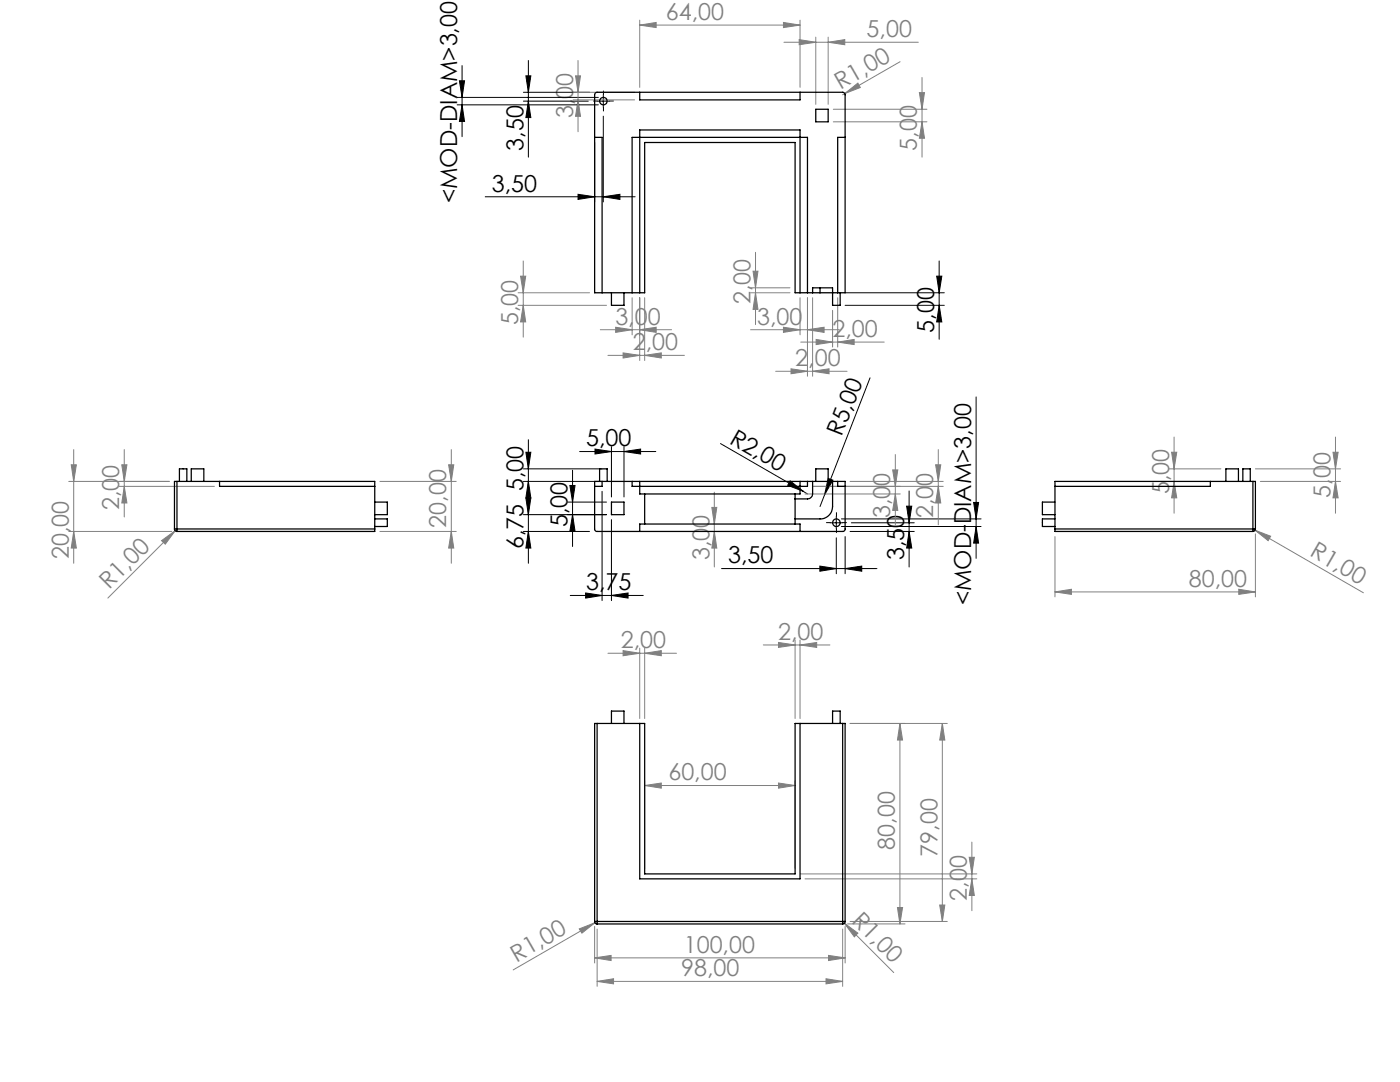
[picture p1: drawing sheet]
<svg xmlns="http://www.w3.org/2000/svg" width="279mm" height="216mm" viewBox="0 0 279 216" stroke-linecap="round" stroke-linejoin="round" font-family="sans-serif">
<g fill="none" stroke="#000" stroke-width=".2">
<path d="M91.2 19.4h28.2M91.7 16.1h1l-.5 3.3zM92.2 13.1v14.2M104.5 18.4h13.2M105 15.1h.9l-.5 3.3zM105.4 12.1v19.3M120.4 18.9v2.5M91.2 20.9h28.2M92.2 20.9l.5 3.3h-1zM96.8 39.3h30M104.5 20.2h12.9M105.4 20.2l.5 3.3h-.9z"/>
<path d="M115.4 38.8l3.3 .5-3.3 .5zM118.7 28.4v11.9M119.2 20.2h2.5M120.4 39.3l3.3-.5v1zM120.4 23.2v17.1M168.7 58.4h19.8M186.9 55.1h1.1l-.6 3.3zM187.4 52.1v15.6M168.7 60.9h19.8M173.6 75.4l-9 23.3M187.4 60.9l.6 3.3h-1.1zM194.8 79.2v32.2"/>
<path d="M104.5 96.1h15.7M104.5 93.6h15.7M105 99.4h.9l-.5 3.3zM105 90.2h.9l-.5 3.4zM105.4 87.7v24.7M105.4 96.1l.5 3.2h-.9zM113.7 96.9h1.1l-.5 3.3zM114.3 93.8v15.2M115.7 90.1h15.2M118.7 89.6l3.3 .5-3.3 .5zM120.2 98v21.8M122 89.1v10.1"/>
<path d="M124.5 90.1l3.3-.5v1zM124.5 89.1v10.1M143.8 88.5l16.5 9.5M157.7 96l2.6 2-3.1-1.2zM160.3 98l.8 .6M164.6 98.7l-.9 2.4M165.3 95.5l.9 .3-1.6 2.9zM181.4 98v15.1M104.5 106h13.2M104.5 102.7h16.5M105.4 106l.5 3.4h-.9zM113.2 100.2h7.8"/>
<path d="M113.8 118.8h14.6M114.3 102.7l.5 3.3h-1.1zM116.9 118.3l3.3 .5-3.3 .5zM122 118.8l3.3-.5v1zM122 103.7v16.1M144 113.5h31M163.6 113l3.3 .5-3.3 .5zM165.7 104.3h2.5M166.9 103v2.6M166.9 107.3v7.2M167.9 105.1h27.9M167.9 103.5h27.9"/>
<path d="M168.7 113.5l3.3-.5v1zM168.7 107.1v7.4M169.7 106h12.8M169.9 104.3h12.6M180.9 101h1.1l-.6 3.3zM181.4 106l.6 3.4h-1.1zM194.3 100.3h1l-.5 3.2zM194.8 105.1l.5 3.3h-1z"/>
</g>
<g fill="none" stroke="#808080" stroke-width=".2">
<path d="M114.4 18.4h12.2M114.4 19.9h12.2M114.9 15.1h1l-.5 3.3zM115.4 19.9l.5 3.3h-1zM115.4 12.1v14.2M127.7 5l3.3-.5v1zM127.7 4v13.4M127.7 5h32M156.4 4.5l3.3 .5-3.3 .5zM156.5 8.4h26.8M159.5 7.9l3.3 .5-3.3 .5zM159.7 4v13.4"/>
<path d="M162.8 7.4v13.4M165.3 8.4l3.3-.5v1zM165.3 7.4v13.4M168.6 18.7l2.6-2.1 .5 .9zM168.6 18.7l-.4 .2M179.6 12.3l-11 6.4M183.5 18.5h1l-.5 3.3zM184 15.5v15.9M166.3 24.3h18.7M166.3 21.8h18.7M184 24.3l.5 3.3h-1zM103.4 58.4h14.3"/>
<path d="M103.9 55.1h1l-.5 3.3zM104.4 52.1v15.2M126.2 59.4v7.4M127.7 59.4v12.5M128.7 59.4v12.5M149.8 58.4h7.9M149.8 57.4h7.9M150.3 54.1h1l-.5 3.3zM150.8 58.4l.5 3.3h-1zM150.8 50.3v14.5M159.7 59.4v7.4M161.1 59.4v15.7"/>
<path d="M162.2 59.4v15.7M167.2 59.4v9.9M103.4 60.9h17.6M104.4 60.9l.5 3.3h-1zM119.8 65.8h14.2M121.3 70.9h15.3M122.9 65.3l3.3 .5-3.3 .5zM124.4 70.4l3.3 .5-3.3 .5zM127.7 65.8l3.3-.5v1zM128.7 70.9l3.3-.5v1zM149.8 65.8h17.7M154.8 74.1h14.3"/>
<path d="M156.4 65.3l3.3 .5-3.3 .5zM157.9 73.6l3.2 .5-3.2 .5zM159.8 68.3h16.7M161.1 65.8l3.4-.5v1zM162.2 74.1l3.3-.5v1zM162.9 67.7l3.3 .6-3.3 .5zM166.2 61.9v7.4M167.2 68.3l3.3-.6v1.1zM13.7 96.1h20.1M14.2 92.7h1l-.5 3.4zM14.7 89.7v22.7M23.8 97h19"/>
<path d="M24.3 92.7h1l-.5 3.4zM24.8 97l.5 3.4h-1zM24.8 89.7v13.5M75.8 96.1h15.3M89.5 92.7h1.1l-.5 3.4zM90.1 89.7v22.7M142.6 98.2v14.9M160.7 98.6h19M162.2 97h26M169.7 96.1h18.5M178.2 93.8h1l-.5 3.2zM178.7 98.6l.5 3.2h-1z"/>
<path d="M178.7 90.7v14M186.7 92.7h1l-.4 3.4zM187.3 97l.4 3.4h-1zM187.3 89.7v15M233.3 93.6h10.4M233.8 90.2h1l-.5 3.4zM234.3 96.1l.5 3.2h-1zM234.3 87.2v15.2M250.5 93.6h17M251.5 96.1h16M266 90.2h1.1l-.6 3.4zM266.5 96.1l.6 3.2h-1.1z"/>
<path d="M266.5 87.2v15.2M13.7 106h20.6M14.7 106l.5 3.4h-1zM32.2 107.9l2.8-2-2 2.7zM35.3 105.6l-13.8 13.7M75.8 106h15.3M90.1 106l.5 3.4h-1.1zM142.1 101.2h1l-.5 3.4zM142.6 106l.5 3.4h-1zM210.5 118.1l3.3-.5v1zM210.5 107.1v12M210.5 118.1h40"/>
<path d="M247.2 117.6l3.3 .5-3.3 .5zM250 105.6l.5 .2M250.5 105.8l3.1 1.2-.5 .9zM250.5 105.8l21.6 12.5M250.5 106.5v12.6M121.3 130.4h13.7M124.4 129.8l3.3 .6-3.3 .4zM127.7 129.3v14.1M128.7 130.4l3.3-.6v1zM128.7 129.3v14.1M152.3 128.7h13.3M155.4 128.2l3.3 .5-3.3 .5z"/>
<path d="M158.7 127.7v15.7M159.7 128.7l3.3-.5v1zM159.7 127.7v15.7M128.7 156.7l3.3-.5v1.1zM128.7 155.8v17.6M128.7 156.7h30M155.4 156.2l3.3 .5-3.3 .6zM158.7 155.8v17.6M169.7 144.4h19.4M179.6 144.4l.5 3.3h-1zM179.6 144.4v40M188.1 144.4l.5 3.3h-1.1z"/>
<path d="M188.1 144.4v39.5M159.7 174.4h35.2M160.7 175.4h34.2M193.4 171.1h1.1l-.5 3.3zM194 175.4l.5 3.3h-1.1zM194 168v13.7M115.6 185.3l3.1-1.2-2.6 2.1zM118.7 191.1l3.3-.5v1.1zM118.7 184.9v7.3M118.7 191.1h50M118.7 184.1l-16.3 9.4M119.2 195.8l3.2-.5v1z"/>
<path d="M119.2 185.4v11.4M119.2 195.8h49M119.2 183.9l-.5 .2M164.9 195.3l3.3 .5-3.3 .5zM165.3 190.6l3.4 .5-3.4 .6zM168.2 185.4v11.4M168.2 183.9l.3 .3M168.5 184.2l2.7 2-.7 .7zM168.5 184.2l9.9 9.9M168.7 184.9v7.3M169.2 184.4h11.4M169.7 183.9h19.4"/>
<path d="M179.1 181.1h1l-.5 3.3zM187.5 180.6h1.1l-.5 3.3z"/>
</g>
<path d="M120.4 18.9v-.7M119.2 20.2h-.8M120.4 21.4v.8M121.7 20.2h.7M165.7 104.3h-.8M166.9 103v-.7M166.9 105.5v.8M168.2 104.3h.7" fill="none" stroke="#000" stroke-width=".2" stroke-dasharray="15.2 1.3 1.3 1.3"/>
<g fill="#000">
<path d="M157.7 96l2.6 2-3.1-1.2zM165.3 95.5l.9 .3-1.6 2.9z"/>
<path d="M122 118.8l3.3-.5v1zM116.9 118.3l3.3 .5-3.3 .5zM120.4 39.3l3.3-.5v1zM115.4 38.8l3.3 .5-3.3 .5z"/>
<path d="M163.6 113l3.3 .5-3.3 .5zM168.7 113.5l3.3-.5v1zM118.7 89.6l3.3 .5-3.3 .5zM124.5 90.1l3.3-.5v1z"/>
<path d="M180.9 101h1.1l-.6 3.3zM181.4 106l.6 3.4h-1.1zM113.7 96.9h1.1l-.5 3.3zM114.3 102.7l.5 3.3h-1.1zM105 99.4h.9l-.5 3.3zM105.4 106l.5 3.4h-.9zM186.9 55.1h1.1l-.6 3.3zM187.4 60.9l.6 3.3h-1.1z"/>
<path d="M194.8 105.1l.5 3.3h-1zM194.3 100.3h1l-.5 3.2zM105.4 96.1l.5 3.2h-.9zM105 90.2h.9l-.5 3.4zM92.2 20.9l.5 3.3h-1zM91.7 16.1h1l-.5 3.3zM105.4 20.2l.5 3.3h-.9zM105 15.1h.9l-.5 3.3z"/>
</g>
<g fill="#808080">
<path d="M115.6 185.3l3.1-1.2-2.6 2.1z"/>
<path d="M168.6 18.7l2.6-2.1 .5 .9z"/>
<path d="M32.2 107.9l2.8-2-2 2.7z"/>
<path d="M168.5 184.2l2.7 2-.7 .7z"/>
<path d="M250.5 105.8l3.1 1.2-.5 .9z"/>
<path d="M165.3 8.4l3.3-.5v1zM159.5 7.9l3.3 .5-3.3 .5zM167.2 68.3l3.3-.6v1.1zM162.9 67.7l3.3 .6-3.3 .5zM164.9 195.3l3.3 .5-3.3 .5zM119.2 195.8l3.2-.5v1zM155.4 156.2l3.3 .5-3.3 .6zM128.7 156.7l3.3-.5v1.1z"/>
<path d="M127.7 5l3.3-.5v1zM156.4 4.5l3.3 .5-3.3 .5zM118.7 191.1l3.3-.5v1.1zM165.3 190.6l3.4 .5-3.4 .6z"/>
<path d="M157.9 73.6l3.2 .5-3.2 .5zM162.2 74.1l3.3-.5v1z"/>
<path d="M124.4 129.8l3.3 .6-3.3 .4zM128.7 130.4l3.3-.6v1z"/>
<path d="M155.4 128.2l3.3 .5-3.3 .5zM159.7 128.7l3.3-.5v1z"/>
<path d="M161.1 65.8l3.4-.5v1zM156.4 65.3l3.3 .5-3.3 .5z"/>
<path d="M142.6 106l.5 3.4h-1zM142.1 101.2h1l-.5 3.4zM178.7 98.6l.5 3.2h-1zM178.2 93.8h1l-.5 3.2zM104.4 60.9l.5 3.3h-1zM103.9 55.1h1l-.5 3.3zM184 24.3l.5 3.3h-1zM183.5 18.5h1l-.5 3.3zM179.1 181.1h1l-.5 3.3zM179.6 144.4l.5 3.3h-1zM14.7 106l.5 3.4h-1zM14.2 92.7h1l-.5 3.4zM266.5 96.1l.6 3.2h-1.1zM266 90.2h1.1l-.6 3.4z"/>
<path d="M90.1 106l.5 3.4h-1.1zM89.5 92.7h1.1l-.5 3.4z"/>
<path d="M114.9 15.1h1l-.5 3.3zM115.4 19.9l.5 3.3h-1z"/>
<path d="M150.3 54.1h1l-.5 3.3zM150.8 58.4l.5 3.3h-1z"/>
<path d="M186.7 92.7h1l-.4 3.4zM187.3 97l.4 3.4h-1zM193.4 171.1h1.1l-.5 3.3zM194 175.4l.5 3.3h-1.1zM188.1 144.4l.5 3.3h-1.1zM187.5 180.6h1.1l-.5 3.3zM24.3 92.7h1l-.5 3.4zM24.8 97l.5 3.4h-1zM233.8 90.2h1l-.5 3.4zM234.3 96.1l.5 3.2h-1z"/>
<path d="M210.5 118.1l3.3-.5v1zM247.2 117.6l3.3 .5-3.3 .5z"/>
<path d="M122.9 65.3l3.3 .5-3.3 .5zM127.7 65.8l3.3-.5v1zM124.4 70.4l3.3 .5-3.3 .5zM128.7 70.9l3.3-.5v1z"/>
</g>
<g fill="none" stroke="#000" stroke-width=".25">
<path d="M118.8 18.6l.3-.2h49.2l.2 .2 .2 .2v39.6h-10v-30h-30v30h-10v-39.6zM127.7 18.4v1.5h32v-1.5M118.7 27.4h1.5v31M162.8 21.8h2.5v2.5h-2.5zM168.7 27.4h-1.5v31M122 58.4v2.5h2.5v-2.5M126.2 58.4v-31h34.9v31M127.7 58.4v-32.5h32v32.5M162.2 58.4v-1h4v3.5h1.5v-2.5M163.7 57.4v1M35.3 96.1h-.5v9.5M35.3 96.1h39.5v9.5"/>
<path d="M35.3 96.1v9.5M35.8 96.1v-2.5h1.5v2.5M38.2 96.1v-2.5h2.5v2.5M43.8 96.1v.9h31M118.7 96.1h50v9.6l-.4 .3h-49.2l-.4-.3zM119.7 96.1v-2.5h1.5v2.5M120.2 96.1v.9h-1.5M126.2 96.1v.9h34.9v-.9M127.7 96.1v2.5h32v-2.5M128.7 98.6v6M158.7 98.6v6M162.2 96.1v2.5a1.02 1.02 0 0 1-1.1 1h-2.4"/>
<path d="M162.8 96.1v-2.5h2.5v2.5M166.2 96.1v5a2.46 2.46 0 0 1-2.5 2.4h-5M167.2 96.1v.9h1.5M241.5 96.1v.9h-31M244.7 96.1v-2.5h2.5v2.5M248 96.1v-2.5h1.5v2.5M250 96.1h.5v9.5M250 96.1h-39.5v9.5M250 96.1v9.5M34.8 105.6h.5M34.8 105.6l.1 .2 .4 .2M35.3 105.6v.4"/>
<path d="M35.3 105.6h39.5M74.8 105.6v.4h-39.5M74.8 103.5h2.5v1.6h-2.5M74.8 100.2h2.5v2.5h-2.5M122 100.2h2.5v2.5h-2.5zM127.7 106v-1.4h32v1.4M210.5 105.6v.4h39.5M210.5 103.5h-2.5v1.6h2.5M210.5 100.2h-2.5v2.5h2.5M210.5 105.6h39.5M250 105.6h.5M250 105.6v.4"/>
<path d="M250.5 105.6l-.1 .3-.4 .1M119.2 144.4h-.5v39.5M119.2 144.4h9.5v30h30v-30h9.5M119.2 144.4v39.5M122 144.4v-2.5h2.5v2.5M127.7 144.4v31h32v-31M166.2 144.4v-2.5h1.5v2.5M168.2 144.4h.5v39.5M168.2 144.4v39.5M118.7 183.9v.3l.5 .2M118.7 183.9h.5M119.2 183.9v.5"/>
<path d="M119.2 183.9h49M119.2 184.4h49M168.2 183.9v.5M168.2 183.9h.5M168.7 183.9l-.1 .3-.4 .2"/>
<circle cx="120.4" cy="20.2" r=".75"/>
<circle cx="166.9" cy="104.3" r=".76"/>
</g>
<g font-size="4.7" fill="#808080">
<text x="132.9" y="4">64,00</text>
<text x="173" y="7.4">5,00</text>
<text x="167.7" y="18" transform="rotate(-30 167.7 18)">R1,00</text>
<text x="114.4" y="23.6" transform="rotate(-90 114.4 23.6)">3,00</text>
<text x="183" y="30" transform="rotate(-90 183 30)">5,00</text>
<text x="103.4" y="64.9" transform="rotate(-90 103.4 64.9)">5,00</text>
<text x="122.8" y="64.8">3,00</text>
<text x="149.8" y="60.7" transform="rotate(-90 149.8 60.7)">2,00</text>
<text x="151.1" y="64.8">3,00</text>
<text x="126.3" y="69.9">2,00</text>
<text x="166.1" y="67.2">2,00</text>
<text x="158.7" y="73.1">2,00</text>
<text x="23.8" y="101.8" transform="rotate(-90 23.8 101.8)">2,00</text>
<text x="233.3" y="98.7" transform="rotate(-90 233.3 98.7)">5,00</text>
<text x="265.5" y="99.3" transform="rotate(-90 265.5 99.3)">5,00</text>
<text x="89.1" y="105.3" transform="rotate(-90 89.1 105.3)">20,00</text>
<text x="177.7" y="103.4" transform="rotate(-90 177.7 103.4)">3,00</text>
<text x="186.3" y="103.4" transform="rotate(-90 186.3 103.4)">2,00</text>
<text x="13.7" y="111.6" transform="rotate(-90 13.7 111.6)">20,00</text>
<text x="141.6" y="111.8" transform="rotate(-90 141.6 111.8)">3,00</text>
<text x="261.2" y="110.8" transform="rotate(30 261.2 110.8)">R1,00</text>
<text x="21.8" y="117.7" transform="rotate(-45 21.8 117.7)">R1,00</text>
<text x="237.2" y="117.1">80,00</text>
<text x="123.9" y="129.3">2,00</text>
<text x="155.3" y="127.7">2,00</text>
<text x="133.4" y="155.7">60,00</text>
<text x="178.6" y="169.5" transform="rotate(-90 178.6 169.5)">80,00</text>
<text x="187.1" y="170.9" transform="rotate(-90 187.1 170.9)">79,00</text>
<text x="193" y="179.7" transform="rotate(-90 193 179.7)">2,00</text>
<text x="169.8" y="184" transform="rotate(45 169.8 184)">R1,00</text>
<text x="136.5" y="190.1">100,00</text>
<text x="103.1" y="192.1" transform="rotate(-30 103.1 192.1)">R1,00</text>
<text x="135.9" y="194.8">98,00</text>
</g>
<g font-size="4.7">
<text x="104.4" y="30" transform="rotate(-90 104.4 30)">3,50</text>
<text x="91.2" y="40.6" transform="rotate(-90 91.2 40.6)">&lt;MOD-DIAM&gt;3,00</text>
<text x="98.2" y="38.3">3,50</text>
<text x="186.4" y="66.4" transform="rotate(-90 186.4 66.4)">5,00</text>
<text x="117" y="89.1">5,00</text>
<text x="145.4" y="88.3" transform="rotate(30 145.4 88.3)">R2,00</text>
<text x="168" y="87.3" transform="rotate(-69 168 87.3)">R5,00</text>
<text x="113.3" y="105.2" transform="rotate(-90 113.3 105.2)">5,00</text>
<text x="104.4" y="109.6" transform="rotate(-90 104.4 109.6)">6,75 5,00</text>
<text x="145.3" y="112.4">3,50</text>
<text x="180.4" y="111.8" transform="rotate(-90 180.4 111.8)">3,50</text>
<text x="117" y="117.8">3,75</text>
<text x="193.8" y="120.8" transform="rotate(-90 193.8 120.8)">&lt;MOD-DIAM&gt;3,00</text>
</g>
</svg>
